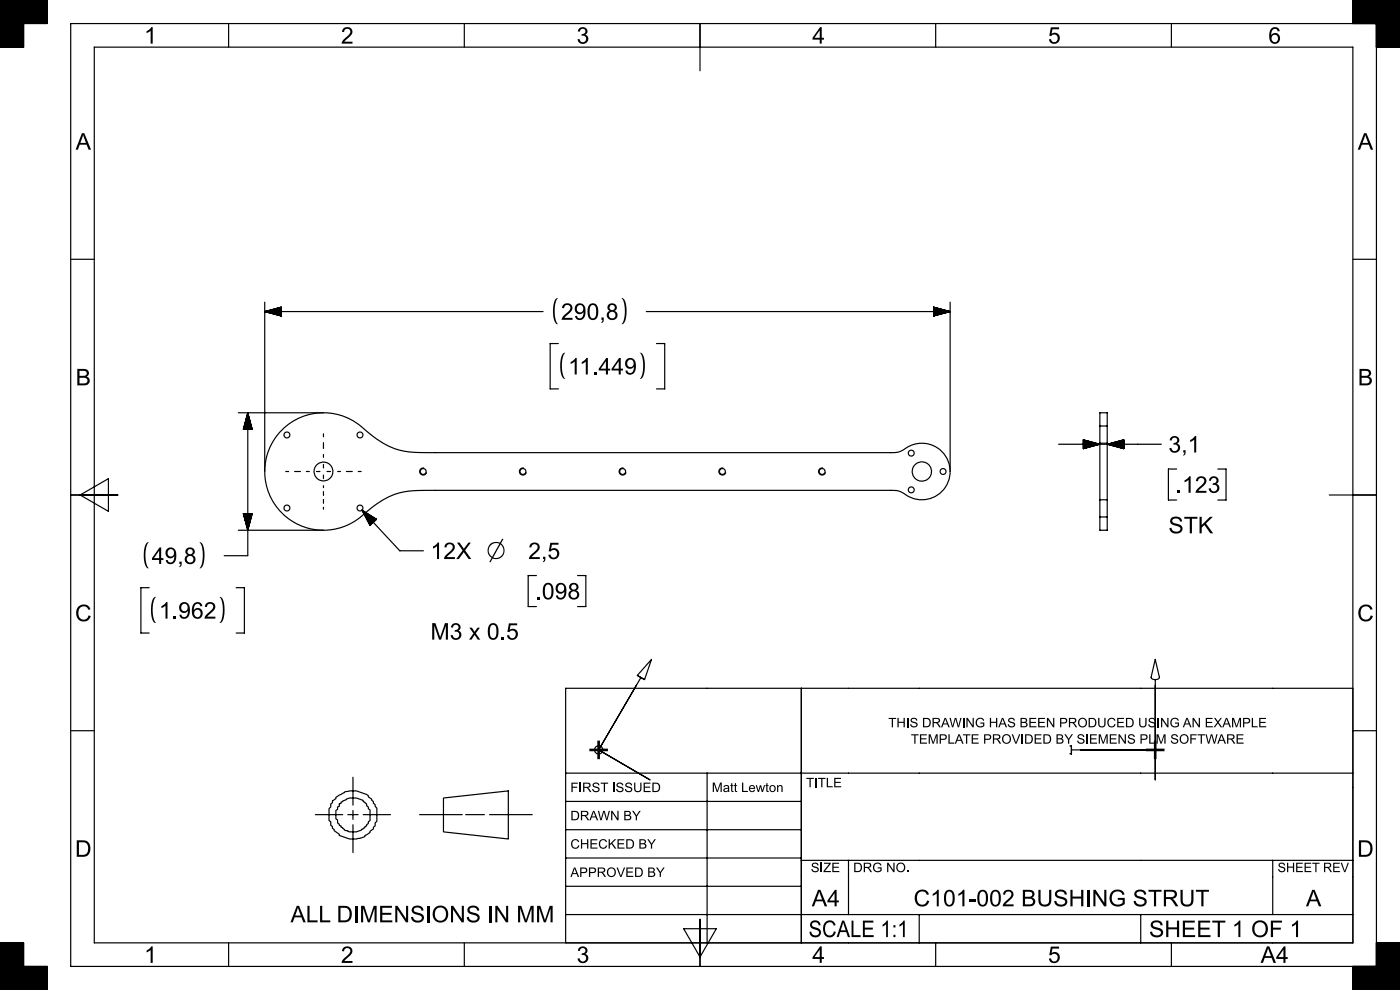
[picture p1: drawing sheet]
<svg xmlns="http://www.w3.org/2000/svg" width="297mm" height="210mm" viewBox="0 0 297 210" stroke-linecap="round" stroke-linejoin="round" font-family="sans-serif">
<g fill="#000">
<path d="M117.9 63.4l.5-.2a5.1 5.1 0 0 0-.6 4l.2 1 .4 .6a1.02 1.02 0 0 1-.9-1.2l-.1-.4a6.2 6.2 0 0 1 .5-3.8z" fill-rule="evenodd"/>
<path d="M131.8 63.2a1.01 1.01 0 0 1 1 1.2v.4a6.1 6.1 0 0 1-.4 3.8l-.6 .2a5.2 5.2 0 0 0 .7-4l-.3-1z" fill-rule="evenodd"/>
<path d="M119.4 75l.5-.2a5.1 5.1 0 0 0-.6 4l.2 1 .4 .6a1.02 1.02 0 0 1-.9-1.2l-.1-.4a6.2 6.2 0 0 1 .5-3.8z" fill-rule="evenodd"/>
<path d="M135.7 74.8a1.01 1.01 0 0 1 1 1.2v.4a6.1 6.1 0 0 1-.5 3.8l-.5 .2a5.2 5.2 0 0 0 .7-4l-.3-1z" fill-rule="evenodd"/>
<path d="M31.1 115.2l.5-.2a5.1 5.1 0 0 0-.7 4l.3 1 .4 .5a1.02 1.02 0 0 1-.9-1.1l-.1-.4a6.2 6.2 0 0 1 .5-3.8z" fill-rule="evenodd"/>
<path d="M32.6 126.8l.5-.2a5.1 5.1 0 0 0-.6 4l.2 1 .4 .5a1.02 1.02 0 0 1-.9-1.1l-.1-.4a6.2 6.2 0 0 1 .5-3.8z" fill-rule="evenodd"/>
<path d="M42.3 115a1.01 1.01 0 0 1 .9 1.2l.1 .4a6.1 6.1 0 0 1-.5 3.8l-.5 .1a5.2 5.2 0 0 0 .6-3.9l-.2-1z" fill-rule="evenodd"/>
<path d="M46.5 126.6a1.01 1.01 0 0 1 1 1.2l.1 .4a6.1 6.1 0 0 1-.5 3.7l-.6 .2a5.2 5.2 0 0 0 .7-3.9l-.3-1z" fill-rule="evenodd"/>
<path d="M126.7 157.1h.6v1.7h1.7v.6h-1.7v1.6h-.6v-1.6h-1.7v-.6h1.7z" fill-rule="evenodd"/>
<path d="M244.8 157.1h.6v1.7h1.6v.6h-1.6v1.6h-.6v-1.6h-1.7v-.6h1.7z" fill-rule="evenodd"/>
</g>
<g fill="none" stroke="#000" stroke-width=".25">
<path d="M0 .9h10M0 .8h10M0 .7h10M0 .6h10M0 .5h10M0 .4h10M0 .3h10M0 .2h10M0 .1h10M0 10h5M0 9.9h5M0 9.8h5"/>
<path d="M0 9.7h5M0 9.6h5M0 9.5h5M0 9.4h5M0 9.3h5M0 9.2h5M0 9.1h5M0 9h5M0 8.9h5M0 8.8h5M0 8.7h5M0 8.6h5"/>
<path d="M0 8.5h5M0 8.4h5M0 8.3h5M0 8.2h5M0 8.1h5M0 8h5M0 7.9h5M0 7.8h5M0 7.7h5M0 7.6h5M0 7.5h5M0 7.4h5"/>
<path d="M0 7.3h5M0 7.2h5M0 7.1h5M0 7h5M0 6.9h5M0 6.8h5M0 6.7h5M0 6.6h5M0 6.5h5M0 6.4h5M0 6.3h5M0 6.2h5"/>
<path d="M0 6.1h5M0 6h5M0 5.9h5M0 5.8h5M0 5.7h5M0 5.6h5M0 5.5h5M0 5.4h5M0 5.3h5M0 5.2h5M0 5.1h5M0 5h5"/>
<path d="M0 4.9h10M0 4.8h10M0 4.7h10M0 4.6h10M0 4.5h10M0 4.4h10M0 4.3h10M0 4.2h10M0 4.1h10M0 4h10M0 3.9h10M0 3.8h10"/>
<path d="M0 3.7h10M0 3.6h10M0 3.5h10M0 3.4h10M0 3.3h10M0 3.2h10M0 3.1h10M0 3h10M0 2.9h10M0 2.8h10M0 2.7h10M0 2.6h10"/>
<path d="M0 2.5h10M0 2.4h10M0 2.3h10M0 2.2h10M0 2.1h10M0 2h10M0 1.9h10M0 1.8h10M0 1.7h10M0 1.6h10M0 1.5h10M0 1.4h10"/>
<path d="M0 1.3h10M0 1.2h10M0 1.1h10M0 1h10M5 5v5h-5v-10h10v5h-10M20 10h267v190h-267zM48.5 5v5M98.5 5v5M148.5 5v10M198.5 5v5M248.5 5v5M287 5v-5h10v10h-5"/>
<path d="M287 .9h10M287 .8h10M287 .7h10M287 .6h10M287 .5h10M287 .4h10M287 .3h10M287 .2h10M287 .1h10M287 4.9h10M287 4.8h10M287 4.7h10"/>
<path d="M287 4.6h10M287 4.5h10M287 4.4h10M287 4.3h10M287 4.2h10M287 4.1h10M287 4h10M287 3.9h10M287 3.8h10M287 3.7h10M287 3.6h10M287 3.5h10"/>
<path d="M287 3.4h10M287 3.3h10M287 3.2h10M287 3.1h10M287 3h10M287 2.9h10M287 2.8h10M287 2.7h10M287 2.6h10M287 2.5h10M287 2.4h10M287 2.3h10"/>
<path d="M287 2.2h10M287 2.1h10M287 2h10M287 1.9h10M287 1.8h10M287 1.7h10M287 1.6h10M287 1.5h10M287 1.4h10M287 1.3h10M287 1.2h10M287 1.1h10"/>
<path d="M287 1h10M292 5v200M292 10h5M292 9.9h5M292 9.8h5M292 9.7h5M292 9.6h5M292 9.5h5M292 9.4h5M292 9.3h5M292 9.2h5M292 9.1h5"/>
<path d="M292 9h5M292 8.9h5M292 8.8h5M292 8.7h5M292 8.6h5M292 8.5h5M292 8.4h5M292 8.3h5M292 8.2h5M292 8.1h5M292 8h5M292 7.9h5"/>
<path d="M292 7.8h5M292 7.7h5M292 7.6h5M292 7.5h5M292 7.4h5M292 7.3h5M292 7.2h5M292 7.1h5M292 7h5M292 6.9h5M292 6.8h5M292 6.7h5"/>
<path d="M292 6.6h5M292 6.5h5M292 6.4h5M292 6.3h5M292 6.2h5M292 6.1h5M292 6h5M292 5.9h5M292 5.8h5M292 5.7h5M292 5.6h5M292 5.5h5"/>
<path d="M292 5.4h5M292 5.3h5M292 5.2h5M292 5.1h5M292 5h5M297 5h-282v200h282M15 55h5M287 55h5M56.2 64.1v35.9M56.2 66.1h59M56.2 66.1l3.5-.9v1.8zM56.4 66h3.3"/>
<path d="M56.4 66.1h3.3M56.5 66h3.2M56.5 66.2h3.2M56.7 65.9h3M56.7 66.2h3M56.9 65.9h2.8M56.9 66.3h2.8M57.1 65.8h2.6M57.1 66.3h2.6M57.3 65.8h2.4M57.3 66.4h2.4M57.5 65.7h2.2"/>
<path d="M57.5 66.4h2.2M57.7 66.5h2M57.9 65.6h1.8M57.9 66.5h1.8M58.1 65.6h1.6M58.1 66.6h1.6M58.2 65.5h1.5M58.2 66.7h1.5M58.4 65.5h1.3M58.4 66.7h1.3M58.6 65.4h1.1M58.6 66.8h1.1"/>
<path d="M58.8 65.4h.9M58.8 66.8h.9M59 65.3h.7M59 66.9h.7M59.2 65.3h.5M59.2 66.9h.5M59.4 65.2h.3M59.6 65.2h.1M59.6 67h.1M118.5 72.9h-1.8v9.6h1.8M137.1 66.1h64.5M139.3 72.9h1.7v9.6h-1.7"/>
<path d="M198.1 65.2l3.5 .9-3.5 .9zM198.1 65.2h.1M198.1 65.2h.2M198.1 65.3h.4M198.1 65.3h.6M198.1 65.4h.8M198.1 65.4h1M198.1 65.5h1.2M198.1 65.5h1.4M198.1 65.6h1.6M198.1 65.6h1.8M198.1 65.7h2.1"/>
<path d="M198.1 65.8h2.3M198.1 65.8h2.5M198.1 65.9h2.7M198.1 65.9h2.9M198.1 66h3.1M198.1 66h3.3M198.1 67h.1M198.1 66.9h.6M198.1 66.8h.8M198.1 66.8h1M198.1 66.7h1.2M198.1 66.7h1.4"/>
<path d="M198.1 66.6h1.6M198.1 66.5h1.8M198.1 66.5h1.9M198.1 66.4h2.1M198.1 66.4h2.3M198.1 66.3h2.5M198.1 66.3h2.7M198.1 66.2h2.9M198.1 66.2h3.1M198.1 66.1h3.3M198.5 66.9l-.4 .1M201.6 64.1v35.9"/>
<path d="M50.6 87.6h18M51.6 91v.1M51.7 90.8v.3M51.7 90.6v.5M51.8 90.4v.7M51.9 90.2v.9M51.9 90v1.1M52 89.8v1.3M52.1 89.5v1.6M52.1 89.3v1.8M52.2 89.1v2M52.2 88.9v2.2"/>
<path d="M52.3 88.7v2.4M52.3 88.5v2.6M52.4 88.3v2.8M52.4 88.1v3M52.5 87.9v3.2M52.5 87.7v3.4M52.6 87.6v30.3h-5M52.6 87.6l.9 3.5h-1.9zM52.6 87.7v3.4M52.7 87.9v3.2M52.7 88.1v3M52.8 88.3v2.8"/>
<path d="M52.8 88.5v2.6M52.9 88.7v2.4M52.9 88.9v2.2M53 89.1v2M53 89.3v1.8M53.1 89.5v1.6M53.1 89.6v1.5M53.2 89.8v1.3M53.2 90v1.1M53.3 90.4v.7M53.4 90.6v.5M53.4 90.8v.3"/>
<path d="M53.5 91v.1M60 91.1a12.6 12.6 0 0 1 17.8 .4 16.1 16.1 0 0 0 12.8 4.5h98.3a4.4 4.4 0 0 0 3.3-1 6 6 0 0 1 8.1 1.3 6 6 0 0 1-.7 8.2 6 6 0 0 1-8.1 0l-.8-.3-1.2-.2h-97.2a28.9 28.9 0 0 0-8.6 .9 24.7 24.7 0 0 0-7.2 4.8 12.5 12.5 0 0 1-17.2-1.4 12.5 12.5 0 0 1 .7-17.2zM68.6 92v.6M68.6 93.9v1.2M68.6 96.4v.6M68.6 98.5v.8M90 99.3a.75 .75 0 0 0-.9 .5 .75 .75 0 0 0 .5 .9 .75 .75 0 0 0 .9-.5M111.1 99.3a.75 .75 0 0 0-.9 .5 .75 .75 0 0 0 .5 .9 .75 .75 0 0 0 1-.5M132.3 99.3a.75 .75 0 0 0-.9 .5 .75 .75 0 0 0 .5 .9 .75 .75 0 0 0 .9-.5M153.4 99.3a.75 .75 0 0 0-.9 .5 .75 .75 0 0 0 .6 .9 .75 .75 0 0 0 .9-.5M174.6 99.3a.75 .75 0 0 0-.9 .5 .75 .75 0 0 0 .5 .9 .75 .75 0 0 0 .9-.5M224.6 94.2h21.8"/>
<path d="M229.8 94h2.8M229.8 95.1h.1M229.8 95.1h.3M229.8 95h.5M229.8 95h.7M229.8 94.9h.9M229.8 94.9h1.1M229.8 94.8h1.3M229.8 94.8h1.4M229.8 94.7h1.6M229.8 94.7h1.8M229.8 94.5h2.4"/>
<path d="M229.8 94.5h2.6M229.8 94.4h2.8M229.8 94.4h3M229.8 94.3h3.1M229.8 94.3h3.3M229.8 93.3h.1M229.8 93.4h.5M229.8 93.5h.7M229.8 93.5h.9M229.8 93.6h1.1M229.8 93.6h1.3M229.8 93.7h1.4"/>
<path d="M229.8 93.7h1.6M229.8 93.8h1.8M229.8 93.8h2M229.8 93.9h2.2M229.8 93.9h2.4M229.8 94h2.6M229.8 94.1h3M229.8 94.1h3.1M229.8 94.2h3.3M229.8 93.3l3.5 .9-3.5 1zM232 94.6h-2.2M233.3 94h1.6v12h-1.6z"/>
<path d="M233.3 90.4h1.6M233.3 90.4v3.6M233.3 90.4v-2.8h1.6v2.8M234.9 90.4v3.6M234.9 94.2l3.5-.9v1.9zM235.1 94.3h3.3M235.1 94.2h3.3M235.3 94.3h3.1M235.3 94.1h3.1M235.5 94.4h2.9M235.5 94.1h2.9M235.6 94h2.8"/>
<path d="M235.6 94.4h2.8M235.8 94.5h2.6M235.8 94h2.6M236 94.5h2.4M236 93.9h2.4M236.2 94.6h2.2M236.2 93.9h2.2M236.4 93.8h2M236.6 94.7h1.8M236.6 93.8h1.8M236.8 94.7h1.6M236.8 93.7h1.6"/>
<path d="M237 94.8h1.4M237 93.7h1.4M237.2 94.8h1.2M237.2 93.6h1.2M237.4 94.9h1M237.4 93.6h1M237.5 94.9h.9M237.5 93.5h.9M237.7 95h.7M237.7 93.5h.7M237.9 95h.5M237.9 93.4h.5"/>
<path d="M238.1 95.1h.3M238.3 95.1h.1M238.3 93.3h.1M249.6 99.5h-1.7v6.6h1.7M258.3 99.5h1.8v6.6h-1.8M15 105h10M17 105l6-3.5v7zM50.6 112.5h18M51.6 109h1.9l-.9 3.5zM51.6 109v.1M51.7 109v.3M51.7 109v.4"/>
<path d="M51.8 109v.6M51.9 109v.8M51.9 109v1M52 109v1.2M52 109l.1 1.6M52.1 109v1.8M52.2 109v2M52.2 109v2.1M52.3 109v2.3M52.3 109v2.5M52.4 109v2.7M52.4 109v2.9"/>
<path d="M52.5 109v3.1M52.5 109v3.3M52.6 109v3.3M52.7 109v3.1M52.7 109v2.9M52.8 109v2.7M52.8 109v2.5M52.9 109v2.3M52.9 109v2.1M53 109v2M53 109v1.8M53.1 109v1.6"/>
<path d="M53.1 109v1.4M53.2 109v1.2M53.3 109l-.1 1M53.3 109v.6M53.4 109v.4M53.4 109v.3M53.5 109v.1M60.6 100h.6M62.5 100h1.2M65 100h.6M67.1 100h.8M68.6 100.8v.7"/>
<path d="M68.6 103v.4M68.6 104.3v.8M68.6 105.9v.9M68.6 107.6v.4M69.4 100h.7M71.6 100h.6M73.5 100h1.2M76 100h.6M76.8 108.2l8 8.6h5M76.8 108.2l2.4 2.6M76.8 108.2l1.7 3.2M76.8 108.2l3.1 1.9"/>
<path d="M77 108.3l2.2 2.5M77 108.6l2.1 2.3M77.1 108.7l2 2.2M77.2 108.9l1.8 2M77.3 109.1l1.7 1.9M77.3 108.5l2 2.2M77.3 109.3l1.7 1.7M77.4 109.4l1.5 1.6M77.5 108.6l1.9 2-1.8-1.9M77.5 109.6l1.4 1.5M77.6 109.8l1.2 1.3M77.7 110l1.1 1.1"/>
<path d="M77.8 108.8l1.6 1.8M77.8 110.1l1 1.1M77.9 110.3l.8 .9M78 109l1.4 1.5M78 110.5l.7 .7M78.1 110.7l.6 .6M78.1 109.1l1.4 1.4M78.2 110.8l.4 .5-.3-.3M78.3 109.2l1.2 1.3M78.4 111.2l.2 .2M78.5 111.3v.1M78.5 109.3l1.1 1.1"/>
<path d="M78.6 109.4l1 1M78.8 109.5l.8 .9M79 109.6l.7 .7M79.1 109.7l.6 .6M79.3 109.8l.4 .5M79.5 109.9l.3 .3M79.6 110l.2 .2M79.8 110.1l.1 .1M79.9 110.1l-1.4 1.3M233.3 109.7h1.6M233.3 106v3.7M233.3 109.7v2.8h1.6v-2.8"/>
<path d="M234.9 106v3.7M282 105h10M31.6 124.7h-1.7v9.6h1.7M50.1 124.7h1.7v9.6h-1.7M113.8 122.1h-1.7v6.6h1.7M122.5 122.1h1.8v6.6h-1.8M245.1 139.9l.9 3.8a1.02 1.02 0 0 1-1.8 0zM15 155h5M135.2 143.3l3-3.4-1.5 4.3M135.2 143.3l1.5 .9zM136 143.7l-9 15.4 10.9 6.3M170 146v54"/>
<path d="M227 159.9l.3 .1M227.3 158.2v1.8zM227.3 159.1h17.8M227.3 158.2h-.3M245.1 144.2v21.2M287 155h5M287 146h-167v54M66.9 172.8h5.8M71.3 169.1l.7-.5a5.5 5.5 0 0 1 6.1 .2v.2l.8 .5v.3l.3 .2v.4l.4 .3v.3a1.81 1.81 0 0 1 .3 1.8v1.4l-.3 .4v.6l-.4 .2v.4l-.7 .5v.3l-1.1 .6v.3l-.4 .1a6 6 0 0 1-5-.4v-.2l-1.1-.8v-.2l-.4-.3v-.4l-.3-.2v-.8l-.4-.2v-2.6l.4-.3v-.7l.3-.2v-.4l.8-.5zM72.3 170.2l.8-.4a4.2 4.2 0 0 1 3.9 0v.2l.8 .5v.4l.3 .3v.3a.92 .92 0 0 1 .4 1.1v.7a.92 .92 0 0 1-.4 1v.4l-.3 .2v.3l-.8 .5a3.3 3.3 0 0 1-3.2 .6v-.1a.9 .9 0 0 1-1.1-.6l-.4-.2v-.2l-.3-.1v-.3l-.4-.2v-.7a.92 .92 0 0 1-.3-1v-.2a.92 .92 0 0 1 .3-1v-.5l.4-.2v-.5l.3-.1zM73.8 172.8h2.2M74.9 164.9v5.9"/>
<path d="M74.9 171.9v1.9M74.9 174.9v6M77 172.8h5.8M89 172.8h9.1M94.1 169.3l13.7-1.5v10.2l-13.7-1.5zM98.8 172.8h4M103.9 172.8h9M120 164h167M120 170h50M120 176h50M150 164v36M120 194h167"/>
<path d="M120 182h50M120 188h50M145 197h7l-3.5 6zM148.5 195v10M170 182.5h117M180 182.5v11.5M195 194v6M242 194v6M270 182.5v11.5M0 205h10v5h-10v-10h5v5M0 210h10M0 209.9h10"/>
<path d="M0 209.8h10M0 209.7h10M0 209.6h10M0 209.5h10M0 209.4h10M0 209.3h10M0 209.2h10M0 209.1h10M0 209h10M0 208.9h10M0 208.8h10M0 208.7h10"/>
<path d="M0 208.6h10M0 208.5h10M0 208.4h10M0 208.3h10M0 208.2h10M0 208.1h10M0 208h10M0 207.9h10M0 207.8h10M0 207.7h10M0 207.6h10M0 207.5h10"/>
<path d="M0 207.4h10M0 207.3h10M0 207.2h10M0 207.1h10M0 207h10M0 206.9h10M0 206.8h10M0 206.7h10M0 206.6h10M0 206.5h10M0 206.4h10M0 206.3h10"/>
<path d="M0 206.2h10M0 206.1h10M0 206h10M0 205.9h10M0 205.8h10M0 205.7h10M0 205.6h10M0 205.5h10M0 205.4h10M0 205.3h10M0 205.2h10M0 205.1h10"/>
<path d="M0 205h10M0 204.9h5M0 204.8h5M0 204.7h5M0 204.6h5M0 204.5h5M0 204.4h5M0 204.3h5M0 204.2h5M0 204.1h5M0 204h5M0 203.9h5"/>
<path d="M0 203.8h5M0 203.7h5M0 203.6h5M0 203.5h5M0 203.4h5M0 203.3h5M0 203.2h5M0 203.1h5M0 203h5M0 202.9h5M0 202.8h5M0 202.7h5"/>
<path d="M0 202.6h5M0 202.5h5M0 202.4h5M0 202.3h5M0 202.2h5M0 202.1h5M0 202h5M0 201.9h5M0 201.8h5M0 201.7h5M0 201.6h5M0 201.5h5"/>
<path d="M0 201.4h5M0 201.3h5M0 201.2h5M0 201.1h5M0 201h5M0 200.9h5M0 200.8h5M0 200.7h5M0 200.6h5M0 200.5h5M0 200.4h5M0 200.3h5"/>
<path d="M0 200.2h5M0 200.1h5M48.5 200v5M98.5 200v5M198.5 200v5M248.5 200v5M287 210h10M287 209.9h10M287 209.8h10M287 209.7h10M287 209.6h10M287 209.5h10"/>
<path d="M287 209.4h10M287 209.3h10M287 209.2h10M287 209.1h10M287 209h10M287 208.9h10M287 208.8h10M287 208.7h10M287 208.6h10M287 208.5h10M287 208.4h10M287 208.3h10"/>
<path d="M287 208.2h10M287 208.1h10M287 208h10M287 207.9h10M287 207.8h10M287 207.7h10M287 207.6h10M287 207.5h10M287 207.4h10M287 207.3h10M287 207.2h10M287 207.1h10"/>
<path d="M287 207h10M287 206.9h10M287 206.8h10M287 206.7h10M287 206.6h10M287 206.5h10M287 206.4h10M287 206.3h10M287 206.2h10M287 206.1h10M287 206h10M287 205.9h10"/>
<path d="M287 205.8h10M287 205.7h10M287 205.6h10M287 205.5h10M287 205.4h10M287 205.3h10M287 205.2h10M287 205.1h10M287 205h10M292 200h5v10h-10v-5M292 204.9h5M292 204.8h5"/>
<path d="M292 204.7h5M292 204.6h5M292 204.5h5M292 204.4h5M292 204.3h5M292 204.2h5M292 204.1h5M292 204h5M292 203.9h5M292 203.8h5M292 203.7h5M292 203.6h5"/>
<path d="M292 203.5h5M292 203.4h5M292 203.3h5M292 203.2h5M292 203.1h5M292 203h5M292 202.9h5M292 202.8h5M292 202.7h5M292 202.6h5M292 202.5h5M292 202.4h5"/>
<path d="M292 202.3h5M292 202.2h5M292 202.1h5M292 202h5M292 201.9h5M292 201.8h5M292 201.7h5M292 201.6h5M292 201.5h5M292 201.4h5M292 201.3h5M292 201.2h5"/>
<path d="M292 201.1h5M292 201h5M292 200.9h5M292 200.8h5M292 200.7h5M292 200.6h5M292 200.5h5M292 200.4h5M292 200.3h5M292 200.2h5M292 200.1h5"/>
<circle cx="60.9" cy="92.3" r=".63"/>
<circle cx="76.4" cy="92.3" r=".63"/>
<circle cx="193.3" cy="96.1" r=".63"/>
<circle cx="60.9" cy="107.8" r=".63"/>
<circle cx="68.6" cy="100" r="2"/>
<circle cx="76.4" cy="107.8" r=".63"/>
<circle cx="89.8" cy="100" r=".63"/>
<circle cx="110.9" cy="100" r=".63"/>
<circle cx="132.1" cy="100" r=".63"/>
<circle cx="153.3" cy="100" r=".63"/>
<circle cx="174.4" cy="100" r=".63"/>
<circle cx="193.3" cy="103.9" r=".63"/>
<circle cx="195.6" cy="100" r="2.05"/>
<circle cx="200.1" cy="100" r=".63"/>
<circle cx="127" cy="159.1" r=".89"/>
</g>
<g font-size="4.9">
<text x="30.6" y="9.3">1</text>
<text x="72.3" y="9.3">2</text>
<text x="122.3" y="9.3">3</text>
<text x="172.3" y="9.3">4</text>
<text x="222.3" y="9.3">5</text>
<text x="269.1" y="9.3">6</text>
<text x="16" y="31.8">A</text>
<text x="288" y="31.8">A</text>
<text x="119" y="67.8">290,8</text>
<text x="16" y="81.8">B</text>
<text x="120.5" y="79.4">11.449</text>
<text x="288" y="81.8">B</text>
<text x="247.9" y="96">3,1</text>
<text x="249.4" y="104.5">.123</text>
<text x="247.9" y="113.1">STK</text>
<text x="32.2" y="119.6">49,8</text>
<text x="91.3" y="118.6">12X ⌀</text>
<text x="112.1" y="118.6">2,5</text>
<text x="15.9" y="131.8">C</text>
<text x="33.7" y="131.2">1.962</text>
<text x="113.6" y="127.1">.098</text>
<text x="287.9" y="131.8">C</text>
<text x="91.3" y="135.7">M3 x 0.5</text>
<text x="15.9" y="181.8">D</text>
<text x="287.9" y="181.8">D</text>
<text x="61.6" y="195.6">ALL DIMENSIONS IN MM</text>
<text x="172.2" y="192.3">A4</text>
<text x="193.8" y="192.3">C101-002 BUSHING STRUT</text>
<text x="277.1" y="192.3">A</text>
<text x="171.5" y="198.8">SCALE 1:1</text>
<text x="243.8" y="198.8">SHEET 1 OF 1</text>
<text x="30.6" y="204.3">1</text>
<text x="72.3" y="204.3">2</text>
<text x="122.3" y="204.3">3</text>
<text x="172.3" y="204.3">4</text>
<text x="222.3" y="204.3">5</text>
<text x="267.4" y="204.3">A4</text>
</g>
<g font-size="2.8">
<text x="188.5" y="154.3">THIS DRAWING HAS BEEN PRODUCED USING AN EXAMPLE</text>
<text x="193.2" y="157.8">TEMPLATE PROVIDED BY SIEMENS PLM SOFTWARE</text>
<text x="171" y="167">TITLE</text>
<text x="121" y="168">FIRST ISSUED</text>
<text x="151" y="168">Matt Lewton</text>
<text x="121" y="174">DRAWN BY</text>
<text x="121" y="180">CHECKED BY</text>
<text x="172" y="185">SIZE</text>
<text x="181" y="185">DRG NO.</text>
<text x="271" y="185">SHEET REV</text>
<text x="121" y="186">APPROVED BY</text>
</g>
</svg>
